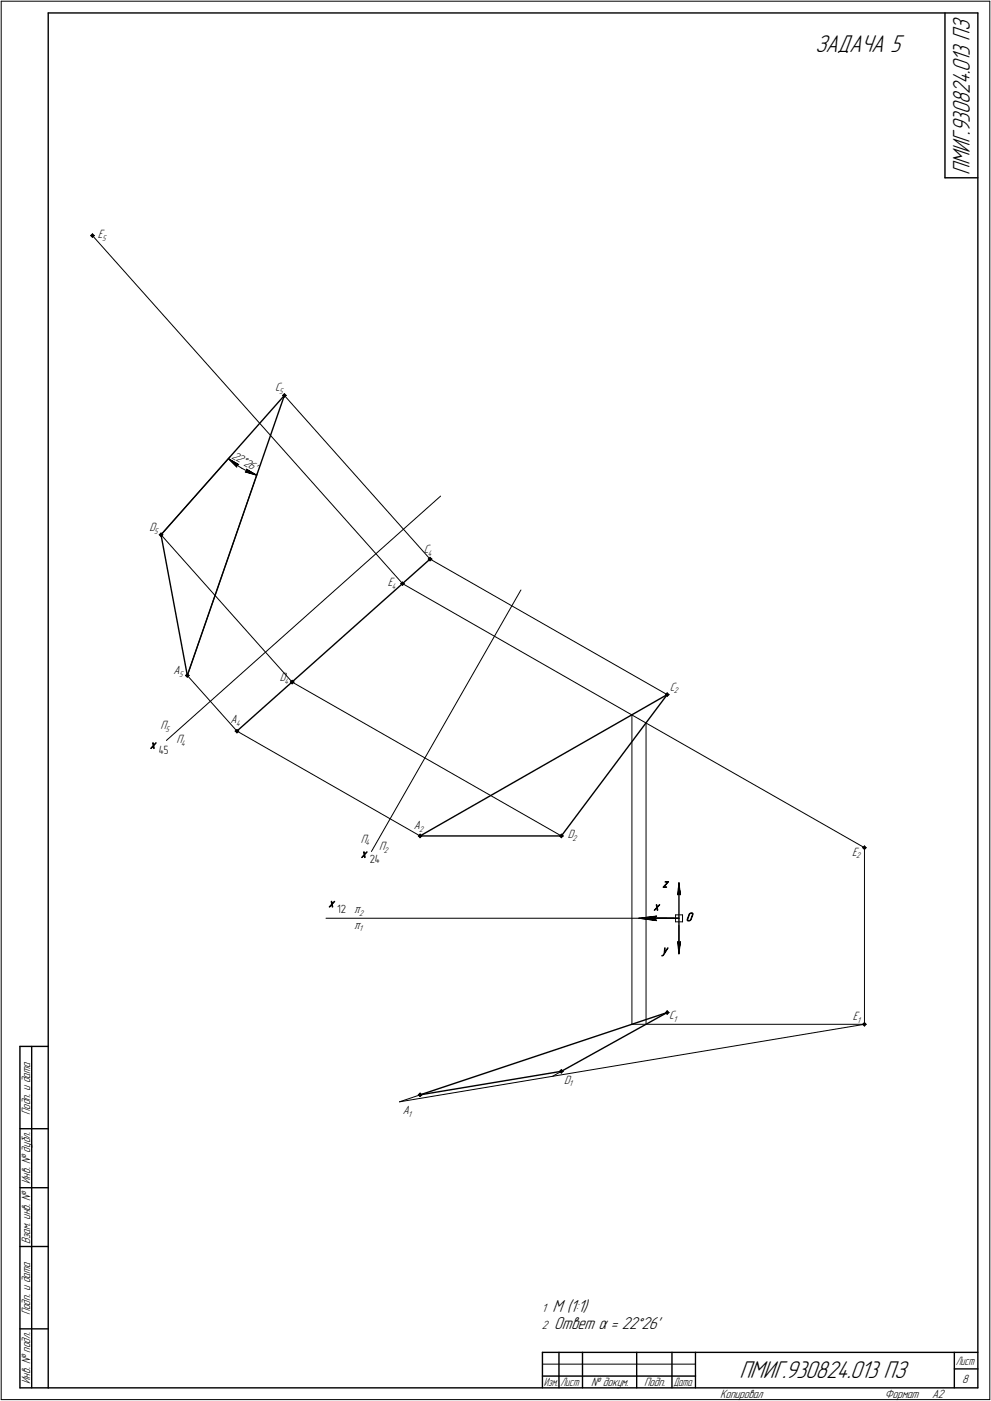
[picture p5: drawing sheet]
<svg xmlns="http://www.w3.org/2000/svg" width="421mm" height="595mm" viewBox="0 0 421 595" stroke-linecap="round" stroke-linejoin="round" font-family="sans-serif">
<g fill="none" stroke="#000" stroke-width=".42">
<path d="M.5 .5v594zM.5 .5h420zM420.5 .5v594zM39.3 99.8l.2 .3zM39.3 99.8l-.3 .3zM39.3 99.6l.5 .5zM39.3 99.6l-.5 .5zM39.3 99.3l.7 .8zM38.5 100.1l.8-.8zM38.5 100.1l.8 .7zM38.8 100.1l.5 .5zM39 100.1l.3 .2z"/>
<path d="M39.3 100.8l.7-.7zM39.3 100.1l131.7 147.8zM39.5 100.1l-.2 .2zM39.5 100.1h.3zM39.8 100.1l-.5 .5zM39.8 100.1h.2zM120.1 168l.7 .7zM120.3 168l.5 .5zM120.6 168l.2 .2zM120.8 167.7l.3 .3zM120.8 167.7l-.2 .3zM120.8 168.2l.3-.2z"/>
<path d="M120.8 167.5l.5 .5zM120.8 167.5l-.5 .5zM120.8 168.5l.5-.5zM120.8 167.2l.8 .8zM120.8 167.2l-.7 .8zM120.8 168.7l.8-.7zM120.8 168l61.9 69.5zM121.1 168h.2zM121.3 168h.3zM97 194.8l4.4 2.6zM97 194.8l3.6 3.6zM97 194.8l2.7 2.2z"/>
<path d="M97.7 194.1l-29.3 33.1zM99.7 197l3 1.9zM100.6 197.6l.8-.2zM100.6 197.6v.8zM102.7 198.9l3 1.6zM104.7 199.3l.2 .9zM104.7 199.3l4.4 2.5zM104.2 200.5l4.9 1.3zM104.2 200.5l.7-.3zM105.7 200.5l3.3 1.3zM109 201.8h.1M109.4 200.9l-29.8 86z"/>
<path d="M67.6 227.2l.8 .7zM67.9 227.2l.5 .5zM68.2 227.2l.2 .2zM68.4 226.9l.3 .3zM68.4 226.9l-.2 .3zM68.4 227.4l.3-.2zM68.4 226.7l.5 .5zM68.4 226.7l-.5 .5zM68.4 227.7l.5-.5zM68.4 226.4l.8 .8zM68.4 226.4l-.8 .8zM68.4 227.9l.8-.7z"/>
<path d="M68.4 227.2l55.7 62.5zM68.7 227.2h.2zM68.9 227.2h.3zM181.9 237.5l.8 .8zM182.2 237.5l.5 .5zM182.5 237.5l.2 .2zM182.7 237.2l.3 .3zM182.7 237.2l-.2 .3zM182.7 237.7l.3-.2zM182.7 237l.5 .5zM182.7 237l-.5 .5zM182.7 238l.5-.5z"/>
<path d="M182.7 236.7l.8 .8zM182.7 236.7l-.8 .8zM182.7 238.3l.8-.8zM182.7 237.5l100.8 57.6zM183 237.5h.2zM183.2 237.5h.3zM170.3 247.9l.7-.7zM170.3 247.9l.7 .8zM170.5 247.9l.5-.4zM170.5 247.9l.5 .5zM170.8 247.9l.2-.2zM170.8 247.9l.2 .3z"/>
<path d="M171 247.7l.3 .2zM171 248.2l.3-.3zM171 247.5l.5 .4zM171 248.4l.5-.5zM171 247.2l.7 .7zM171 247.9l97.5 55.8zM171.3 247.9h.2zM171.5 247.9h.1M171.7 247.9l-.7 .8zM221.3 250.6l-63.5 111.1zM78.8 286.9l.8 .8zM79.1 286.9l.5 .5z"/>
<path d="M79.3 286.9l.3 .3zM79.6 286.7l.2 .2zM79.6 286.7l-.3 .2zM79.6 287.2l.2-.3zM79.6 286.4l.5 .5zM79.6 286.4l-.5 .5zM79.6 287.4l.5-.5zM79.6 286.2l.7 .7zM79.6 286.2l-.8 .7zM79.6 287.7l.7-.8zM79.6 286.9l21.1 23.7zM79.8 286.9h.3z"/>
<path d="M80.1 286.9h.2zM123.4 289.7l.7-.7zM123.4 289.7l.7 .8zM123.6 289.7l.5-.5zM123.6 289.7l.5 .5zM123.9 289.7l.2-.2zM123.9 289.7l.2 .3zM124.1 289.5l.3 .2zM124.1 290l.3-.3zM124.1 289.2l.5 .5zM124.1 289l.8 .7zM124.1 289.7l114.4 65.4z"/>
<path d="M124.4 289.7h.2zM124.6 289.7l-.5 .5zM124.6 289.7h.3zM124.9 289.7l-.8 .8zM282.8 295.1l.7 .7zM283 295.1l.5 .5zM283.2 295.1l.3 .2zM283.5 294.8l.2 .3zM283.5 294.8l-.3 .3zM283.5 294.6l.5 .5zM283.5 294.6l-.5 .5zM283.5 295.6l.5-.5z"/>
<path d="M283.5 294.3l.7 .8zM283.5 294.3l-.7 .8zM283.5 295.8l.7-.7zM283.7 295.1l-.2 .2zM283.7 295.1h.3zM284 295.1h.2zM70.7 314.5l116.5-103.8zM99.9 310.6l.8-.7zM99.9 310.6l.8 .7zM100.2 310.6l.5-.5zM100.2 310.6l.5 .5zM100.4 310.6l.3-.2z"/>
<path d="M100.4 310.6l.3 .2zM100.7 310.4l.2 .2zM100.7 310.8l.2-.2zM100.7 310.1l.5 .5zM100.7 311.1l.5-.5zM100.7 309.9l.7 .7zM100.7 311.3l.7-.7zM100.7 310.6l77.8 44.5zM100.9 310.6h.3zM101.2 310.6h.2zM268.5 303.7l98.8 56.4zM268.5 303.7v131.4z"/>
<path d="M274.5 307.1v128zM177.7 355.1l.8 .8zM178 355.1l.5-.5zM178 355.1l.5 .5zM178.2 355.1l.3 .2zM178.5 354.8l.2 .3zM178.5 354.8l-.3 .3zM178.5 355.3l.2-.2zM178.5 354.6l.5 .5zM178.5 355.6l.5-.5zM178.5 354.3l.7 .8zM178.5 354.3l-.8 .8z"/>
<path d="M178.7 355.1h.3zM179 355.1h.2zM179.2 355.1l-.7 .8zM237.7 355.1l.8-.8zM237.7 355.1l.8 .8zM238 355.1l.5 .5zM238.3 355.1l.2 .2zM238.5 354.8l.3 .3zM238.5 354.8l-.2 .3zM238.5 355.3l.3-.2zM238.5 354.6l.5 .5zM238.5 354.6l-.5 .5z"/>
<path d="M238.5 354.3l.8 .8zM238.5 355.9l.8-.8zM238.8 355.1h.2zM239 355.1l-.5 .5zM239 355.1h.3zM367.3 359.8l.2 .3zM367.3 359.8l-.3 .3zM367.3 359.6l.5 .5zM367.3 359.6l-.5 .5zM367.3 359.3l.7 .8zM367.3 359.3l-.8 .8zM288.5 375.1v5z"/>
<path d="M288.5 375.1l.6 5zM288.5 379.6l.6 .5zM288.5 375.1l-.6 5zM366.5 360.1l.8 .7zM366.8 360.1l.5 .5zM367 360.1l.3 .2zM367.3 360.3l.2-.2zM367.3 360.6l.5-.5zM367.3 360.1v75zM367.5 360.1h.3zM367.8 360.1h.1M368 360.1l-.7 .7z"/>
<path d="M138.5 390.1h145zM271.4 390.1l7.6-1zM271.4 390.1l7.6 1zM271.4 390.1h15zM278.2 390.1l.8 1zM279 389.1l-.8 1zM287 391.6h3zM287 388.6v3zM287 388.6h3zM287.9 380.1l.6-.5zM288.5 393.1v12zM290 388.6v3z"/>
<path d="M287.9 400l.6 5.1zM287.9 400l.6 .6zM288.5 400.6l.6-.6zM289.1 400l-.6 5.1zM268.5 435.1h98.8zM282.8 430.1l.7 .8zM283 430.1l.5 .5zM283.2 430.1l.3-.2zM283.2 430.1l.3 .3zM283.5 429.9l.2 .2zM283.5 430.4l.2-.3zM283.5 429.6l.5 .5z"/>
<path d="M283.5 429.6l-.5 .5zM283.5 430.6l.5-.5zM283.5 429.3l.7 .8zM283.5 429.3l-.7 .8zM283.7 430.1h.3zM284 430.1h.2zM284.2 430.1l-.7 .8zM366.5 435.1l.8 .8zM366.8 435.1l.5 .5zM367 435.1l.3 .3zM367.3 434.8l.2 .3zM367.3 434.8l-.3 .3z"/>
<path d="M367.3 435.4l.2-.3zM367.3 434.6l.5 .5zM367.3 434.6l-.5 .5zM367.3 435.6l.5-.5zM367.3 434.3l.7 .8zM367.3 434.3l-.8 .8zM367.5 435.1h.3zM367.8 435.1h.1M368 435.1l-.7 .8zM234.8 457.2l3.7-2.1zM237.7 455.1l.8 .7zM238 455.1l.5 .5z"/>
<path d="M238.3 455.1l.2 .2zM238.5 454.8l.3 .3zM238.5 454.8l-.2 .3zM238.5 455.3l.3-.2zM238.5 454.6l.5 .5zM238.5 454.6l-.5 .5zM238.5 455.6l.5-.5zM238.5 454.3l.8 .8zM238.5 454.3l-.8 .8zM238.5 455.8l.8-.7zM238.8 455.1h.2zM239 455.1h.3z"/>
<path d="M169.8 468l197.5-32.9zM169.8 468l8.7-2.9zM177.7 465.1l.8 .7zM178 465.1l.5 .5zM178.2 465.1l.3-.3zM178.2 465.1l.3 .2zM178.5 464.8l.2 .3zM178.5 465.3l.2-.2zM178.5 464.6l.5 .5zM178.5 464.6l-.5 .5zM178.5 465.6l.5-.5zM178.5 464.3l.7 .8z"/>
<path d="M178.5 464.3l-.8 .8zM178.5 465.8l.7-.7zM178.7 465.1h.3zM179 465.1h.2zM230.5 579.5h65zM.5 594.5h420z"/>
</g>
<g fill="none" stroke="#000" stroke-width=".59">
<path d="M20.5 5.5v584zM20.5 5.5h395zM401.5 5.5v70zM415.5 5.5v584zM401.5 75.5h14zM120.8 168l-41.2 118.9zM120.8 168l-52.4 59.2zM68.4 227.2l11.2 59.7zM283.5 295.1l-45 60zM100.7 310.6l82-73.1zM178.5 355.1h60zM178.5 355.1l105-60z"/>
<path d="M288.5 375.1v5zM273.5 390.1h15zM278.5 390.1h10zM288.5 380.1v19.9zM288.5 400v5.1zM8.5 444.5v145zM8.5 444.5h12zM13.5 444.5v145zM238.5 455.1l45-25zM8.5 479.5h12zM178.5 465.1l60-10zM178.5 465.1l105-35z"/>
<path d="M8.5 504.5h12zM8.5 529.5h12zM8.5 564.5h12zM230.5 574.5h185zM230.5 574.5v15zM237.5 574.5v15zM247.5 574.5v15zM270.5 574.5v15zM285.5 574.5v15zM295.5 574.5v15zM405.5 574.5v15zM8.5 589.5h12z"/>
<path d="M20.5 589.5h395zM230.5 584.5h7zM237.5 584.5h10zM247.5 584.5h23zM270.5 584.5h15zM285.5 584.5h10zM405.5 581.5h10z"/>
</g>
<g fill="#000" stroke="#000" stroke-width=".42">
<path d="M97.7 195.5h.3zM97.8 195.6h.2zM97.9 195.7h.2zM98 195.7h.2zM98 195.8h.4zM98.1 195.9h.4zM98.2 196h.4zM98.3 196.1h.4zM98.4 196.2h.4zM98.5 196.3h.4zM98.6 196.3h.4zM98.6 196.4h.5zM98.7 196.5h.5zM98.8 196.6h.5zM98.9 196.7h.5zM99 196.8h.6zM99.1 196.8h.6zM99.1 196.9h.6zM99.2 197h.7zM99.3 197.1h.7zM99.4 197.2h.7zM99.5 197.3h.7zM99.6 197.4h.7zM99.7 197.4h.7zM99.7 197.5h.8zM99.8 197.6h.8zM99.9 197.7h.7zM100 197.8h.6zM100.1 197.9h.5zM100.2 198h.4zM100.2 198h.4zM100.3 198.1h.3z"/>
<path d="M97.7 195.3h.3zM97.8 195.4h.3zM98 195.5h.2zM98 195.6h.4zM98.1 195.7h.5zM98.2 195.7h.5zM98.4 195.8h.4zM98.5 195.9h.5zM98.6 196h.5zM98.7 196.1h.5zM98.8 196.2h.6zM98.9 196.3h.7zM99 196.3h.7zM99.1 196.4h.7zM99.2 196.5h.8zM99.3 196.6h.9zM99.4 196.7h.9zM99.6 196.8h.8zM99.7 196.8h.9zM99.7 196.9h1.1zM99.9 197h1zM100 197.1h1zM100.1 197.2h1.1zM100.2 197.3h1.1zM100.3 197.4h1.1zM100.4 197.4h.8zM100.5 197.5h.4z"/>
<path d="M104.8 199.5h.3zM104.8 199.6h.4zM104.8 199.6h.5zM104.8 199.7h.7zM104.9 199.8h.8zM104.9 199.9h.8zM104.9 200h1zM104.9 200.1h1.2zM104.9 200.2h1.3zM105.2 200.2h1.1zM105.3 200.3h1.2zM105.6 200.4h1.1zM105.7 200.5h1.1zM106 200.6h.9zM106.2 200.7h.9zM106.4 200.7h.8zM106.6 200.8h.8zM106.8 200.9h.7zM107 201h.6zM107.2 201.1h.6zM107.4 201.2h.5zM107.6 201.3h.5zM107.9 201.3h.3zM108 201.4h.4zM108.3 201.5h.2z"/>
<path d="M104.7 200.2h.5zM104.6 200.3h.7zM104.4 200.4h1.2zM104.2 200.5h1.5zM104.6 200.6h1.4zM104.9 200.7h1.3zM105.2 200.7h1.2zM105.5 200.8h1.1zM105.7 200.9h1.1zM106.1 201h.9zM106.3 201.1h.9zM106.7 201.2h.7zM107 201.3h.6zM107.3 201.3h.6zM107.6 201.4h.4zM107.9 201.5h.4zM108.2 201.6h.3zM108.5 201.7h.2z"/>
<path d="M288.2 377.3h.3zM288.2 377.4h.3zM288.2 377.4h.3zM288.2 377.5h.3zM288.2 377.6h.3zM288.2 377.7h.3zM288.2 377.8h.3zM288.2 377.9h.3zM288.1 378h.4zM288.1 378h.4zM288.1 378.1h.4zM288.1 378.2h.4zM288.1 378.3h.4zM288.1 378.4h.4zM288.1 378.5h.4zM288.1 378.5h.4zM288.1 378.6h.4zM288 378.7h.5zM288 378.8h.5zM288 378.9h.5zM288 379h.5zM288 379.1h.5zM288 379.1h.5zM288 379.2h.5zM288 379.3h.5zM288 379.4h.5zM288 379.5h.5zM288 379.6h.5zM288 379.6h.4zM288 379.7h.3zM288 379.8h.2z"/>
<path d="M288.5 376.3h.2zM288.5 376.4h.2zM288.5 376.5h.2zM288.5 376.6h.2zM288.5 376.7h.2zM288.5 376.8h.2zM288.5 376.9h.2zM288.5 376.9h.2zM288.5 377h.3zM288.5 377.1h.3zM288.5 377.2h.3zM288.5 377.3h.3zM288.5 377.4h.3zM288.5 377.4h.3zM288.5 377.5h.3zM288.5 377.6h.4zM288.5 377.7h.4zM288.5 377.8h.4zM288.5 377.9h.4zM288.5 378h.4zM288.5 378h.4zM288.5 378.1h.4zM288.5 378.2h.5zM288.5 378.3h.5zM288.5 378.4h.5zM288.5 378.5h.5zM288.5 378.5h.5zM288.5 378.6h.5zM288.5 378.7h.5zM288.5 378.8h.5zM288.5 378.9h.6zM288.5 379h.6zM288.5 379.1h.6zM288.5 379.1h.6zM288.5 379.2h.6zM288.5 379.3h.6zM288.5 379.4h.6zM288.5 379.5h.6zM288.5 379.6h.6zM288.6 379.6h.5zM288.7 379.7h.4zM288.8 379.8h.3z"/>
<path d="M271.4 390.1h6.8zM272.1 390.1h6.2zM272.7 390.2h5.7zM273.4 390.3h5.1zM274 390.4h4.5zM274.7 390.5h3.9zM275.3 390.6h3.3zM275.8 390.7h2.9zM276.5 390.7h2.2zM277.1 390.8h1.7zM277.8 390.9h1.1zM278.4 391h.6z"/>
<path d="M278.3 389.2h.7zM277.6 389.3h1.3zM276.9 389.4h1.9zM276.3 389.5h2.4zM275.6 389.6h3zM274.9 389.6h3.7zM274.2 389.7h4.4zM273.6 389.8h4.9zM272.9 389.9h5.5zM272.2 390h6.1z"/>
<path d="M288 400.3h.2zM288 400.4h.3zM288 400.5h.4zM288 400.6h.5zM288 400.6h.5zM288 400.7h.5zM288 400.8h.5zM288 400.9h.5zM288 401h.5zM288 401.1h.5zM288 401.2h.5zM288 401.2h.5zM288 401.3h.5zM288 401.4h.5zM288 401.5h.5zM288.1 401.6h.4zM288.1 401.7h.4zM288.1 401.7h.4zM288.1 401.8h.4zM288.1 401.9h.4zM288.1 402h.4zM288.1 402.1h.4zM288.1 402.2h.4zM288.2 402.3h.3zM288.2 402.3h.3zM288.2 402.4h.3zM288.2 402.5h.3zM288.2 402.6h.3zM288.2 402.7h.3zM288.2 402.8h.3zM288.2 402.8h.3zM288.2 402.9h.3z"/>
<path d="M288.8 400.3h.3zM288.7 400.4h.4zM288.6 400.5h.5zM288.5 400.6h.6zM288.5 400.6h.6zM288.5 400.7h.6zM288.5 400.8h.6zM288.5 400.9h.6zM288.5 401h.6zM288.5 401.1h.6zM288.5 401.2h.6zM288.5 401.2h.6zM288.5 401.3h.5zM288.5 401.4h.5zM288.5 401.5h.5zM288.5 401.6h.5zM288.5 401.7h.5zM288.5 401.7h.5zM288.5 401.8h.5zM288.5 401.9h.5zM288.5 402h.4zM288.5 402.1h.4zM288.5 402.2h.4zM288.5 402.3h.4zM288.5 402.3h.4zM288.5 402.4h.4zM288.5 402.5h.4zM288.5 402.6h.3zM288.5 402.7h.3zM288.5 402.8h.3zM288.5 402.8h.3zM288.5 402.9h.3zM288.5 403h.3zM288.5 403.1h.3zM288.5 403.2h.3zM288.5 403.3h.2zM288.5 403.4h.2zM288.5 403.4h.2zM288.5 403.5h.2zM288.5 403.6h.2zM288.5 403.7h.2zM288.5 403.8h.2z"/>
</g>
<g font-size="10.9">
<text x="346.3" y="22">ЗАДАЧА 5</text>
<text x="412" y="74.4" transform="rotate(-90 412 74.4)">ПМИГ.930824.013 ПЗ</text>
<text x="314.1" y="585.5">ПМИГ.930824.013 ПЗ</text>
</g>
<g font-size="7.8">
<text x="234.7" y="557.4">М (1:1)</text>
<text x="235.5" y="564.7">Ответ α = 22°26'</text>
</g>
<g font-size="5.9">
<text x="150.3" y="387.8">p</text>
<text x="150.3" y="394.4">p</text>
</g>
<g font-size="5.4">
<text x="41.6" y="101">E</text>
<text x="116.8" y="166">C</text>
<text x="98.2" y="194.4" transform="rotate(30 98.2 194.4)">22Å26'</text>
<text x="63.5" y="225.6">D</text>
<text x="180.1" y="234.8">C</text>
<text x="164.8" y="248.9">E</text>
<text x="73.8" y="286.3">А</text>
<text x="118.9" y="289.2">D</text>
<text x="284.6" y="293.3">С</text>
<text x="68.3" y="309.8">П</text>
<text x="98" y="307.3">А</text>
<text x="63.8" y="318">x</text>
<text x="75" y="315.5">П</text>
<text x="175.9" y="352.3">А</text>
<text x="153.3" y="357.9">П</text>
<text x="241.2" y="356.1">D</text>
<text x="153.4" y="364.3">x</text>
<text x="161.1" y="361.2">П</text>
<text x="362.1" y="363.4">E</text>
<text x="281.5" y="377">z</text>
<text x="139.6" y="385.3">x</text>
<text x="277.7" y="386.7">x</text>
<text x="291.5" y="391.2">O</text>
<text x="281.2" y="405.1">y</text>
<text x="284.3" y="433">С</text>
<text x="362.4" y="433.3">E</text>
<text x="239.7" y="460.3">D</text>
<text x="12.8" y="473.7" transform="rotate(-90 12.8 473.7)">Подп. и дата</text>
<text x="171.1" y="473.3">А</text>
<text x="12.8" y="502.8" transform="rotate(-90 12.8 502.8)">Инв. № дубл.</text>
<text x="12.8" y="528.6" transform="rotate(-90 12.8 528.6)">Взам. инв. №</text>
<text x="230.3" y="557.4">1</text>
<text x="12.8" y="558.7" transform="rotate(-90 12.8 558.7)">Подп. и дата</text>
<text x="230.3" y="564.7">2</text>
<text x="12.8" y="587.8" transform="rotate(-90 12.8 587.8)">Инв. № подл.</text>
<text x="408.8" y="587.3">8</text>
<text x="251.2" y="588.8">№ докум.</text>
<text x="273.6" y="588.8">Подп.</text>
<text x="306" y="593.8">Копировал</text>
<text x="376" y="593.8">Формат</text>
<text x="396" y="593.8">A2</text>
</g>
<g font-size="5.3">
<text x="406.1" y="579.8">Лист</text>
<text x="231.1" y="588.8">Изм.</text>
<text x="238.1" y="588.8">Лист</text>
<text x="286.1" y="588.8">Дата</text>
</g>
<g font-size="5.1">
<text x="67.4" y="320.5">45</text>
<text x="157.1" y="366.8">24</text>
<text x="143.3" y="387.8">12</text>
</g>
<g font-size="3.7">
<text x="43.3" y="102.3">5</text>
<text x="118.6" y="167.2">5</text>
<text x="65.6" y="226.8">5</text>
<text x="181.8" y="236">4</text>
<text x="166.5" y="250.2">4</text>
<text x="76.1" y="287.5">5</text>
<text x="120.9" y="290.4">4</text>
<text x="286.3" y="294.6">2</text>
<text x="70.3" y="311">5</text>
<text x="100.3" y="308.5">4</text>
<text x="77" y="316.7">4</text>
<text x="178.1" y="353.5">2</text>
<text x="155.4" y="359.1">4</text>
<text x="243.2" y="357.3">2</text>
<text x="163.1" y="362.5">2</text>
<text x="363.8" y="364.7">2</text>
<text x="152.5" y="389">2</text>
<text x="152.5" y="395.6">1</text>
<text x="286.1" y="434.2">1</text>
<text x="364.1" y="434.5">1</text>
<text x="241.8" y="461.5">1</text>
<text x="173.4" y="474.5">1</text>
</g>
</svg>
